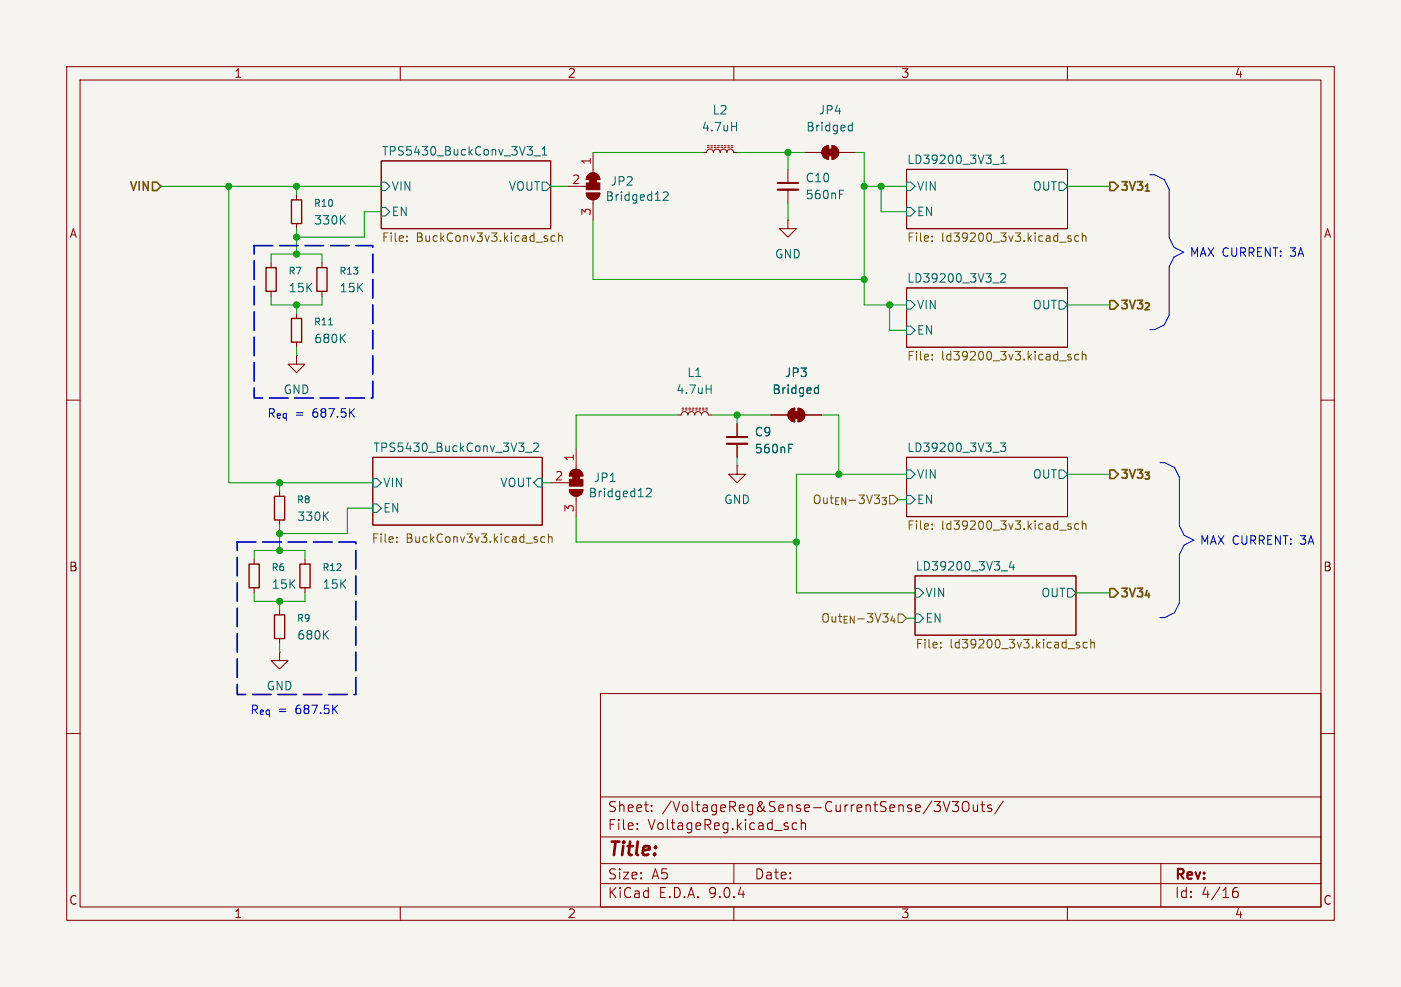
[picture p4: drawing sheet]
<svg xmlns="http://www.w3.org/2000/svg" width="210mm" height="148mm" viewBox="0 0 210 148" stroke-linecap="round" stroke-linejoin="round" font-family="sans-serif">
<path d="M0 0h210v148h-210z" fill="#f5f4ef" stroke="#f5f4ef" stroke-width=".15"/>
<g fill="none" stroke="#840000" stroke-width=".15">
<path d="M10 10h190v128h-190zM12 12h186v124h-186zM60 10v2M110 10v2M160 10v2M40.6 39.4v.7M44.4 29.2v.8M44.4 33.5v.8M48.3 39.4v.7M57.1 24.1h25.4v10.2h-25.4zM85.1 27.9h2.8M87.9 29h2a1.02 1.02 0 0 1-1 1 1.02 1.02 0 0 1-1-1z"/>
<path d="M88.2 26.2a1.02 1.02 0 0 1 1.1-.2 1.02 1.02 0 0 1 .6 .9h-2zM88.9 22.9v3M88.9 30v3M105.4 22.9h.5a.51 .51 0 0 1 .5-.5 .51 .51 0 0 1 .5 .5 .51 .51 0 0 1 .5-.5 .51 .51 0 0 1 .5 .5 .51 .51 0 0 1 .6-.5 .51 .51 0 0 1 .5 .5 .51 .51 0 0 1 .5-.5 .51 .51 0 0 1 .5 .5h.5M106 22.1h.3M106 21.8h.3M106.6 22.1h.2M106.6 21.8h.2M107.1 22.1h.2M107.1 21.8h.2M107.6 22.1h.2M107.6 21.8h.2"/>
<path d="M108.1 22.1h.2M108.1 21.8h.2M108.6 22.1h.2M108.6 21.8h.2M109.1 22.1h.2M109.1 21.8h.2M109.6 22.1h.3M109.6 21.8h.3M118.1 33v1.3h1.3l-1.3 1.3-1.3-1.3h1.3M118.1 33h.1M118.1 25.4v2M118.1 28.4v2.1"/>
<path d="M120.6 22.9h2.6M123.5 22.1l.4-.2 .3-.1v2.1a1.02 1.02 0 0 1-.9-.7 1.02 1.02 0 0 1 .2-1.1zM124.7 21.8a1.02 1.02 0 0 1 1 1.1 1.02 1.02 0 0 1-1 1zM125.7 22.9h2.6M135.9 25.4h24.1v8.9h-24.1zM40.6 43.7v.8M44.4 53.3v1.3h1.3l-1.3 1.3-1.2-1.3h1.2M44.4 53.3h.1M44.4 47v.8M44.4 51.3v.8M48.3 43.7v.8M135.9 43.2h24.1v8.9h-24.1z"/>
<path d="M10 60h2M41.9 73.7v.7M41.9 78v.7M55.9 68.6h25.4v10.1h-25.4zM82.5 72.4h2.8M85.3 73.4h2.1a1.02 1.02 0 0 1-1 1 1.02 1.02 0 0 1-1.1-1zM85.6 70.7a1.02 1.02 0 0 1 1.1-.3 1.02 1.02 0 0 1 .7 1h-2.1zM86.4 67.3v3.1M86.4 74.4v3.1M101.6 62.2h.5a.51 .51 0 0 1 .5-.5 .51 .51 0 0 1 .5 .5 .51 .51 0 0 1 .5-.5 .51 .51 0 0 1 .5 .5 .51 .51 0 0 1 .5-.5 .51 .51 0 0 1 .6 .5 .51 .51 0 0 1 .5-.5 .51 .51 0 0 1 .5 .5h.5M102.2 61.5h.3M102.2 61.2h.3"/>
<path d="M102.7 61.5h.3M102.7 61.2h.3M103.3 61.5h.2M103.3 61.2h.2M103.8 61.5h.2M103.8 61.2h.2M104.3 61.5h.2M104.3 61.2h.2M104.8 61.5h.2M104.8 61.2h.2M105.3 61.5h.2M105.3 61.2h.2"/>
<path d="M105.8 61.5h.2M105.8 61.2h.2M110.5 69.9v1.2h1.3l-1.3 1.3-1.3-1.3h1.3M110.5 69.9h.1M110.5 63.5v2M110.5 66.5v2.1M115.6 62.2h2.5M118.4 61.5l.4-.2 .3-.1v2a1.02 1.02 0 0 1-.9-.6 1.02 1.02 0 0 1 .2-1.1zM119.6 61.2a1.02 1.02 0 0 1 1 1 1.02 1.02 0 0 1-1 1zM120.6 62.2h2.6M135.9 68.6h24.1v8.9h-24.1zM198 60h2"/>
<path d="M38.1 83.8v.8M38.1 88.1v.8M41.9 97.8v1.3h1.3l-1.3 1.2-1.3-1.2h1.3M41.9 97.8h.1M41.9 91.4v.8M41.9 95.8v.7M45.7 83.8v.8M45.7 88.1v.8M137.2 86.4h24.1v8.9h-24.1zM10 110h2M90 104h108v32h-108zM90 119.5h108"/>
<path d="M198 110h2M60 136v2M90 132.5h108M90 129.5h108M90 125.5h108M95.5 124.2v.2M95.5 123.5v.1M97.7 121.5v.2M97.7 120.8v.1M110 136v2M110 129.5v3M119.5 123.5l-.5-.1-.3 .3v.4l.2 .2h.6"/>
<path d="M120.1 123.5a.37 .37 0 0 1 .7 .1v.8M120.1 122.9v1.5M141.4 120.2l.5 1.5 .5-1.5M142.7 120.2h1l-.5 .6a.41 .41 0 0 1 .5 .2v.4l-.2 .2-.5 .1-.3-.2M144.5 120.3a.5 .5 0 0 1 .5-.1 .5 .5 0 0 1 .2 .5v.5a.5 .5 0 0 1-.5 .5 .5 .5 0 0 1-.5-.5v-.5zM145.9 120.7l.1 .9a.41 .41 0 0 0 .5-.1M146.5 120.7v1M147 120.7h.6M147.2 120.2v1.3l.1 .1 .3 .1M148.6 120.8l-.4-.1-.2 .2 .1 .2 .5 .2v.3h-.6M150.4 120.1l-1.3 1.9M160 136v2"/>
<path d="M174 129.5v6.5M184.8 133.9l.2-.2h.5l.1 .2v.4l-.3 .3-.4-.1-.1-.2M185.5 133.1a.59 .59 0 0 0-.7 .6"/>
</g>
<g fill="none" stroke="#006464" stroke-width=".15">
<path d="M109.7 19h.7M110.4 18.4v1.2M127.3 19.6h.5M127.3 18.8h.5M127.8 18.4v1.2M51.2 32.9l.6 .7M51.8 32.3l-.8 .8M57.1 27.3h.7l.6 .6-.6 .7h-.7zM57.1 31.1h.7l.6 .7-.6 .6h-.7zM80 23.4h1M81.3 23.3h.7M81.3 22.3l.3-.3v1.3"/>
<path d="M81.3 27.3h.6l.6 .6-.6 .7h-.6zM99.4 28.9l.5-.1 .2 .1 .1 .2-.8 .9h.8M125.8 29.1h.5M125.8 28.5h.6M135.9 31.1h.6l.7 .7-.7 .6h-.6zM135.9 27.3h.6l.7 .6-.7 .7h-.6zM148.8 24.6h1M150 24.5h.7M150 23.6l.4-.3v1.2M158.7 27.3h.7l.6 .6-.6 .7h-.7zM49.3 48.7h.5M51.2 50.7l.6 .7"/>
<path d="M51.8 50.1l-.8 .7M105.9 58.3h.7M106.6 57.7v1.3M122.2 58.9h.5M122.2 58.2h.5M122.7 57.7v1.3M135.9 48.9h.6l.7 .6-.7 .7h-.6zM135.9 45.1h.6l.7 .6-.7 .7h-.6zM148.8 42.4h1M150 41.2l.5-.2 .2 .2v.2l-.7 .9h.7M158.7 45.1h.7l.6 .6-.6 .7h-.7zM48.7 77.3l.5 .7"/>
<path d="M49.2 76.8l-.7 .7M55.9 71.8h.6l.6 .6-.6 .6h-.6zM55.9 75.6h.6l.6 .6-.6 .6h-.6zM78.8 67.8h.9M80 66.6l.5-.2 .2 .2v.2l-.8 .9h.8M80.6 71.8h.7v1.2h-.7l-.6-.6zM96.9 73.3l.5-.1 .2 .1v.3l-.8 .9h.8M118.2 67.2h.4M118.2 66.6h.6M135.9 74.3h.6l.7 .6-.7 .7h-.6zM135.9 70.5h.6l.7 .6-.7 .7h-.6zM148.8 67.8h1"/>
<path d="M150 66.4h.7l-.4 .5 .4 .1v.6l-.2 .1h-.4l-.1-.1M158.7 70.5h.7l.6 .6-.6 .7h-.7zM48.7 95.1l.5 .7M49.2 94.6l-.7 .7M137.2 92.1h.6l.6 .6-.6 .6h-.6zM137.2 88.3h.6l.6 .6-.6 .6h-.6zM150.1 85.6h.9M151.6 84.2l-.3 .9h.8M151.9 84.6v.9M160 88.3h.7l.6 .6-.6 .6h-.7z"/>
</g>
<g fill="none" stroke="#725600" stroke-width=".15">
<path d="M61 36.1v.1M61 35.4v.1M83.2 35.4h-.4l-.2 .2v.4l.1 .1h.5M83.7 35.5l.2-.1h.3l.1 .8M83.7 34.9v1.3M139.7 35.4v.1M139.7 36.1v.1M160.1 35.6l.5 .4-.2 .2-.3-.1M160.5 35.4h-.3l-.1 .1M161.7 35.4h-.4l-.2 .2v.4l.1 .1h.5M162.2 34.9v1.3M162.2 35.5l.2-.1h.3l.1 .8"/>
<path d="M139.7 53.2v.1M139.7 53.9v.1M160.1 53.4l.5 .3-.2 .3-.3-.1M160.5 53.2l-.3-.1-.1 .2M161.7 53.2l-.4-.1-.2 .3v.3l.1 .2h.5M162.2 52.7v1.3M162.2 53.3l.2-.2 .3 .1 .1 .8M139.7 79.3v.1M139.7 78.6v.1M160.1 78.8l.5 .3-.2 .3-.3-.1M160.5 78.6l-.3-.1-.1 .2M161.7 78.6l-.4-.1-.2 .3v.3l.1 .2h.5"/>
<path d="M162.2 78.7l.2-.2 .3 .1 .1 .8M162.2 78.1v1.3M59.5 81.2v.1M59.5 80.5v.2M81.7 80.5h-.4l-.2 .2v.4l.1 .2h.5M82.2 80.6l.2-.1h.3l.1 .8M82.2 80.1v1.2M141 97v.2M141 96.4v.1M161.3 96.6l.6 .3-.2 .3-.4-.1M161.8 96.4l-.3-.1-.2 .2M163 96.4l-.4-.1-.2 .3v.3l.1 .2h.5"/>
<path d="M163.5 96.4l.2-.1 .3 .1 .1 .8M163.5 95.9v1.3"/>
</g>
<path d="M116.6 27.4h3M109 65.5h3" fill="none" stroke="#840000" stroke-width=".3"/>
<path d="M116.6 28.4h3M109 66.5h3" fill="none" stroke="#840000" stroke-width=".33"/>
<path d="M43.7 30h1.5v3.5h-1.5zM39.9 40.1h1.5v3.6h-1.5zM43.7 47.8h1.5v3.5h-1.5zM47.5 40.1h1.5v3.6h-1.5zM41.1 74.4h1.6v3.6h-1.6zM37.3 84.6h1.6v3.5h-1.6zM41.1 92.2h1.6v3.6h-1.6zM45 84.6h1.5v3.5h-1.5z" fill="none" stroke="#840000" stroke-width=".2"/>
<g fill="#840000" stroke="#840000" stroke-width=".15">
<path d="M118.9 61.7h1v1h-1z"/>
<path d="M118.4 61.5l.4-.2 .3-.1v2a1.02 1.02 0 0 1-.9-.6 1.02 1.02 0 0 1 .2-1.1z"/>
<path d="M119.6 61.2a1.02 1.02 0 0 1 1 1 1.02 1.02 0 0 1-1 1z"/>
<path d="M88.4 26.9h1v.5h-1z"/>
<path d="M88.2 26.2a1.02 1.02 0 0 1 1.1-.2 1.02 1.02 0 0 1 .6 .9h-2z"/>
<path d="M87.9 27.4h2v1h-2z"/>
<path d="M87.9 29h2a1.02 1.02 0 0 1-1 1 1.02 1.02 0 0 1-1-1z"/>
<path d="M124 22.4h1v1h-1z"/>
<path d="M123.5 22.1l.4-.2 .3-.1v2.1a1.02 1.02 0 0 1-.9-.7 1.02 1.02 0 0 1 .2-1.1z"/>
<path d="M124.7 21.8a1.02 1.02 0 0 1 1 1.1 1.02 1.02 0 0 1-1 1z"/>
<path d="M85.9 71.4h1v.5h-1z"/>
<path d="M85.6 70.7a1.02 1.02 0 0 1 1.1-.3 1.02 1.02 0 0 1 .7 1h-2.1z"/>
<path d="M85.3 71.9h2.1v1h-2.1z"/>
<path d="M85.3 73.4h2.1a1.02 1.02 0 0 1-1 1 1.02 1.02 0 0 1-1.1-1z"/>
</g>
<path d="M22.9 27.3h.6l.6 .6-.6 .7h-.6zM166.4 70.5h.6l.6 .6-.6 .7h-.6zM166.4 88.3h.6l.6 .6-.6 .6h-.6z" fill="none" stroke="#725600" stroke-width=".25"/>
<g fill="none" stroke="#009600" stroke-width=".15">
<path d="M24.1 27.9h33M34.3 27.9v44.5h21.6M40.6 39.4v-1.3h7.7v1.3M44.4 27.9v1.3M44.4 34.3v3.8M57.1 31.8h-2.5v3.8h-10.2M82.5 27.9h2.6M88.9 22.9h16.5M88.9 33v8.9h40.6M110.5 22.9h10.1M118.1 22.9v2.5M118.1 30.5v2.5"/>
<path d="M128.3 22.9h1.2v22.8h6.4M129.5 27.9h6.4M132.1 27.9v3.9h3.8M160 27.9h6.4M40.6 44.5v1.2h7.7v-1.2M44.4 45.7v1.3M44.4 52.1v1.2M133.3 45.7v3.8h2.6M160 45.7h6.4M41.9 72.4v1.3M41.9 78.7v3.9M55.9 76.2h-3.8v3.8h-10.2"/>
<path d="M81.3 72.4h1.2M86.4 77.5v3.8h33M101.6 62.2h-15.2v5.1M106.7 62.2h8.9M110.5 62.2v1.3M110.5 68.6v1.3M123.2 62.2h2.5v8.9M135.9 71.1h-16.5v17.8h17.8M160 71.1h6.4M38.1 83.8v-1.2h7.6v1.2M38.1 88.9v1.3h7.6v-1.3M41.9 90.2v1.2"/>
<path d="M41.9 96.5v1.3M161.3 88.9h5.1"/>
</g>
<path d="M38.1 36.8h17.8v22.9h-17.8zM35.6 81.3h17.7v22.8h-17.7z" fill="none" stroke="#0000c2" stroke-width=".25" stroke-dasharray="2.8 1"/>
<g fill="#009600" stroke="#009600" stroke-width=".15">
<circle cx="41.9" cy="80" r=".46"/>
<circle cx="41.9" cy="82.6" r=".46"/>
<circle cx="41.9" cy="90.2" r=".46"/>
<circle cx="41.9" cy="72.4" r=".46"/>
<circle cx="132.1" cy="27.9" r=".46"/>
<circle cx="118.1" cy="22.9" r=".46"/>
<circle cx="133.3" cy="45.7" r=".46"/>
<circle cx="129.5" cy="41.9" r=".46"/>
<circle cx="125.7" cy="71.1" r=".46"/>
<circle cx="129.5" cy="27.9" r=".46"/>
<circle cx="44.4" cy="27.9" r=".46"/>
<circle cx="44.4" cy="38.1" r=".46"/>
<circle cx="34.3" cy="27.9" r=".46"/>
<circle cx="44.4" cy="45.7" r=".46"/>
<circle cx="119.4" cy="81.3" r=".46"/>
<circle cx="44.4" cy="35.6" r=".46"/>
<circle cx="110.5" cy="62.2" r=".46"/>
</g>
<g font-size="21.2" fill="#0000c2">
<text x="171.5" y="44.4">}</text>
<text x="173" y="87.6">}</text>
</g>
<text font-size="2.8" fill="#840000" x="91" y="128.9">Title:</text>
<g font-size="2.1" fill="#840000">
<text x="91" y="124.7">File:</text>
<text x="91" y="122">Sheet:</text>
<text x="97.1" y="124.7">VoltageReg.kicad_sch</text>
<text x="99.2" y="122">/VoltageReg&amp;Sense-CurrentSense/3V3Outs/</text>
<text x="91" y="134.9">KiCad</text>
<text x="91" y="132.1">Size:</text>
<text x="97.7" y="132.1">A5</text>
<text x="98.7" y="134.9">E.D.A.</text>
<text x="106.3" y="134.9">9.0.4</text>
<text x="113" y="132.1">Date:</text>
<text x="176" y="132.3">Rev:</text>
<text x="176" y="134.9">Id:</text>
<text x="180.1" y="134.9">4/16</text>
</g>
<g font-size="1.8" fill="#840000">
<text x="35" y="11.9">1</text>
<text x="85" y="11.9">2</text>
<text x="135" y="11.9">3</text>
<text x="185" y="11.9">4</text>
<text x="10.3" y="35.9">A</text>
<text x="198.4" y="35.9">A</text>
<text x="10.3" y="85.9">B</text>
<text x="198.3" y="85.9">B</text>
<text x="10.3" y="135.9">C</text>
<text x="35" y="137.9">1</text>
<text x="85" y="137.9">2</text>
<text x="135" y="137.9">3</text>
<text x="185" y="137.9">4</text>
<text x="198.3" y="135.9">C</text>
</g>
<g font-size="1.8" fill="#006464">
<text x="106.7" y="17.4">L2</text>
<text x="122.6" y="17.4">JP4</text>
<text x="57.1" y="23.4">TPS5430_BuckConv_3V3_1</text>
<text x="105.1" y="19.9">4.7uH</text>
<text x="120.8" y="19.9">Bridged</text>
<text x="58.6" y="28.8">VIN</text>
<text x="76.2" y="28.8">VOUT</text>
<text x="91.4" y="28">JP2</text>
<text x="120.7" y="27.5">C10</text>
<text x="135.9" y="24.7">LD39200_3V3_1</text>
<text x="137.4" y="28.8">VIN</text>
<text x="154.7" y="28.8">OUT</text>
<text x="47" y="33.9">330K</text>
<text x="58.6" y="32.6">EN</text>
<text x="90.7" y="30.3">Bridged12</text>
<text x="120.7" y="30.1">560nF</text>
<text x="137.4" y="32.6">EN</text>
<text x="116.1" y="39">GND</text>
<text x="43.2" y="44">15K</text>
<text x="50.8" y="44">15K</text>
<text x="135.9" y="42.5">LD39200_3V3_2</text>
<text x="137.4" y="46.6">VIN</text>
<text x="154.7" y="46.6">OUT</text>
<text x="47" y="51.7">680K</text>
<text x="137.4" y="50.4">EN</text>
<text x="42.4" y="59.3">GND</text>
<text x="101.3" y="59.3">4.7uH</text>
<text x="102.9" y="56.7">L1</text>
<text x="115.7" y="59.3">Bridged</text>
<text x="117.6" y="56.7">JP3</text>
<text x="113" y="65.6">C9</text>
<text x="55.9" y="67.9">TPS5430_BuckConv_3V3_2</text>
<text x="113" y="68.2">560nF</text>
<text x="135.9" y="67.9">LD39200_3V3_3</text>
<text x="137.4" y="72">VIN</text>
<text x="154.7" y="72">OUT</text>
<text x="57.3" y="73.3">VIN</text>
<text x="57.3" y="77.1">EN</text>
<text x="74.9" y="73.3">VOUT</text>
<text x="88.1" y="74.8">Bridged12</text>
<text x="88.9" y="72.5">JP1</text>
<text x="108.5" y="75.8">GND</text>
<text x="137.4" y="75.8">EN</text>
<text x="44.5" y="78.3">330K</text>
<text x="40.6" y="88.5">15K</text>
<text x="48.3" y="88.5">15K</text>
<text x="137.2" y="85.6">LD39200_3V3_4</text>
<text x="138.6" y="89.8">VIN</text>
<text x="156" y="89.8">OUT</text>
<text x="138.6" y="93.6">EN</text>
<text x="44.5" y="96.1">680K</text>
<text x="39.9" y="103.7">GND</text>
</g>
<g font-size="1.8" fill="#725600">
<text x="19.1" y="29">VIN</text>
<text x="167.8" y="29">3V3_{1}</text>
<text x="57.1" y="36.6">File:</text>
<text x="62.4" y="36.6">BuckConv3v3.kicad_sch</text>
<text x="135.9" y="36.6">File:</text>
<text x="141.1" y="36.6">ld39200_3v3.kicad_sch</text>
<text x="167.8" y="46.7">3V3_{2}</text>
<text x="135.9" y="54.4">File:</text>
<text x="141.1" y="54.4">ld39200_3v3.kicad_sch</text>
<text x="167.8" y="72.1">3V3_{3}</text>
<text x="55.6" y="81.7">File:</text>
<text x="60.8" y="81.7">BuckConv3v3.kicad_sch</text>
<text x="135.9" y="79.8">File:</text>
<text x="141.1" y="79.8">ld39200_3v3.kicad_sch</text>
<text x="167.8" y="89.9">3V3_{4}</text>
<text x="137.2" y="97.6">File:</text>
<text x="142.4" y="97.6">ld39200_3v3.kicad_sch</text>
</g>
<g font-size="1.8" fill="#a90000">
<text x="85.7" y="27.7">2</text>
<text x="88.6" y="24.8" transform="rotate(-90 88.6 24.8)">1</text>
<text x="88.6" y="32.5" transform="rotate(-90 88.6 32.5)">3</text>
<text x="86.1" y="69.3" transform="rotate(-90 86.1 69.3)">1</text>
<text x="83.1" y="72.1">2</text>
<text x="86.1" y="76.9" transform="rotate(-90 86.1 76.9)">3</text>
</g>
<g font-size="1.8" fill="#0000c2">
<text x="178.3" y="38.7">MAX CURRENT: 3A</text>
<text x="40" y="62.8">R_{eq}</text>
<text x="44.2" y="62.8">=</text>
<text x="47" y="62.8">687.5K</text>
<text x="179.8" y="81.9">MAX CURRENT: 3A</text>
<text x="37.5" y="107.3">R_{eq}</text>
<text x="41.7" y="107.3">=</text>
<text x="44.4" y="107.3">687.5K</text>
</g>
<g font-size="1.8" fill="#009600">
<text x="121.7" y="75.8">Out_{EN}-3V3_{3}</text>
<text x="122.9" y="93.6">Out_{EN}-3V3_{4}</text>
</g>
<g font-size="1.4" fill="#006464">
<text x="47" y="31.2">R10</text>
<text x="43.1" y="41.4">R7</text>
<text x="50.8" y="41.4">R13</text>
<text x="47" y="49">R11</text>
<text x="44.4" y="75.7">R8</text>
<text x="40.6" y="85.8">R6</text>
<text x="48.2" y="85.8">R12</text>
<text x="44.4" y="93.4">R9</text>
</g>
</svg>
